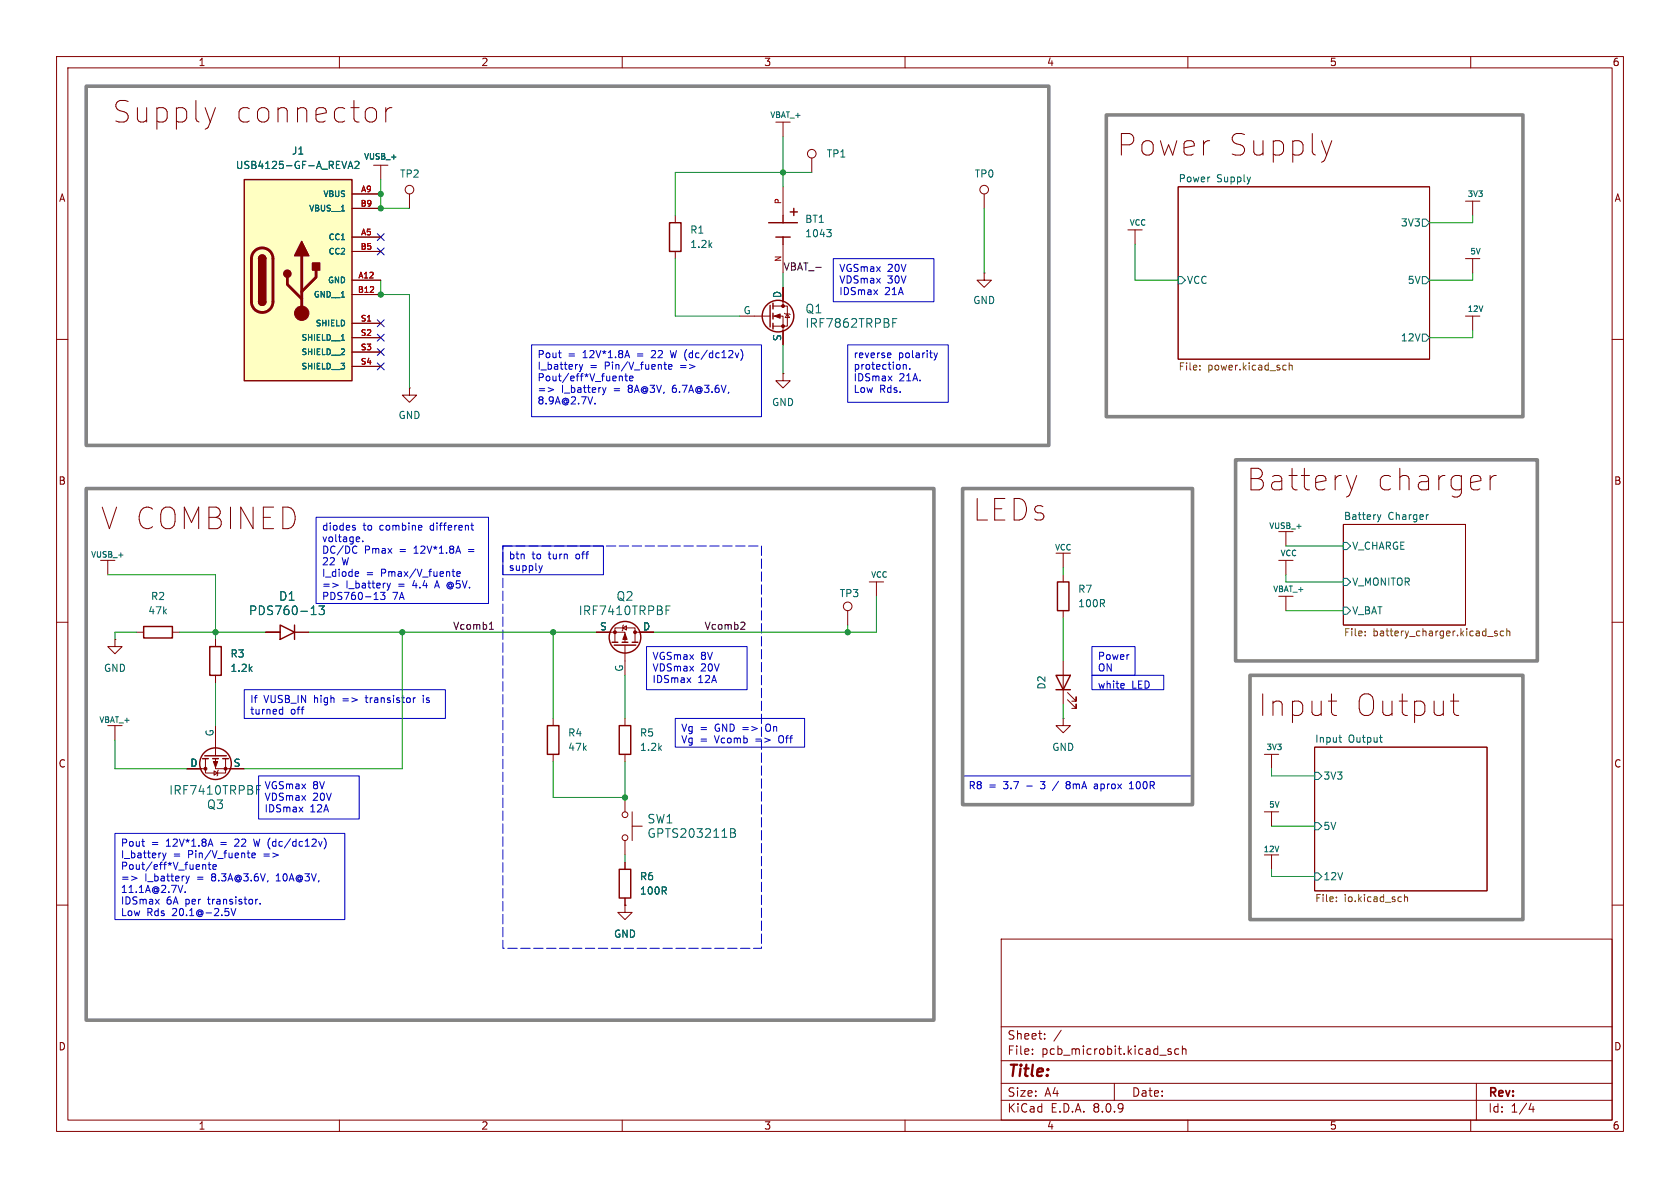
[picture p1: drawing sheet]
<svg xmlns="http://www.w3.org/2000/svg" width="297mm" height="210mm" viewBox="0 0 297 210" stroke-linecap="round" stroke-linejoin="round" font-family="sans-serif">
<g fill="none" stroke="#840000" stroke-width=".18">
<path d="M10 10h277v190h-277zM12 12h273v186h-273zM60 10v2M110 10v2M160 10v2M210 10v2M260 10v2M66 29.2h2.6M67.3 29.2v2.6M72.4 34.3v2.5M119.4 38.1v1.3M137.2 21.6h2.5"/>
<path d="M138.4 21.6v2.5M138.4 33v5.1M143.5 27.9v2.6M174 34.3v2.5M208.3 33h44.4v30.5h-44.4zM259.1 35.6h2.5M260.3 35.6v2.5M119.4 44.5v1.2M130.8 55.9h5.3M136.7 55.9h1.7v5.1M136.7 54.1h2.5v3.6h-2.5M138.4 43.2v5.1"/>
<path d="M138.4 50.8v3.3M138.7 55.4l.1 .1h.8l.1 .1M139.2 55.5l.4 .6h-.8zM174 48.3v1.2h1.3l-1.3 1.3-1.3-1.3h1.3M174 48.3h.1M199.4 40.6h2.5M200.7 40.6v2.6M259.1 55.9h2.5M259.1 45.7h2.5M260.3 45.7v2.6M260.3 55.9v2.5M10 60h2"/>
<path d="M72.4 68.6v1.3h1.3l-1.3 1.2-1.3-1.2h1.3M72.4 68.6h.1M138.4 66v1.3h1.3l-1.3 1.3-1.2-1.3h1.2M138.4 66h.1M285 60h2M186.7 97.8h2.5M188 97.8v2.5M226.1 99.1h2.5M226.1 94h2.5M227.3 94v2.5M227.3 99.1v2.5M237.5 92.7h21.6v17.8h-21.6z"/>
<path d="M10 110h2M20.3 113v1.3h1.3l-1.3 1.3-1.3-1.3h1.3M20.3 113h.1M24.1 111.8h1.3M30.5 111.8h1.2M38.1 113v1.3M38.1 119.4v1.3M47 111.8h2.5M52.1 111.8h2.5M105.4 111.8h5.1v1.7M108.7 113.5v-2.5h3.6v2.5M110.1 111l.6-.4v.8z"/>
<path d="M110.2 110.5l-.1 .1v.8l-.1 .1M110.5 114v5.4M112.3 111.8h3.3M149.9 108v2.5M153.7 102.9h2.5M154.9 102.9v2.5M188 101.6v1.3M188 108v1.2M188 116.8v7.7M226.1 105.4h2.5M227.3 105.4v2.6M285 110h2"/>
<path d="M19 128.3h2.6M20.3 128.3v2.5M33 135.9h3.3M36.3 134.1v2.6h3.6v-2.6M37.8 136.3l.7 .4-.7 .3zM38.1 134.1v1.8h5.1M38.1 128.3v5.3M38.6 136.1l-.1 .2v.7l-.1 .2M97.8 127v1.3M97.8 133.4v1.2M110.5 127v1.3M110.5 133.4v1.2"/>
<path d="M188 127v1.3h1.2l-1.2 1.2-1.3-1.2h1.3M188 127h.1M188.7 123.7l1.5 1.5v-.7v.7h-.7M188.7 122.4l1.5 1.6v-.8v.8h-.7M223.5 133.4h2.6M224.8 133.4v2.5M232.4 132.1h30.5v25.4h-30.5zM110.5 141v2.5M110.5 148.6v2.5M110.5 152.4v1.3M110.5 158.8v1.2M111.8 146.1h1.7"/>
<path d="M111.8 143.5v5.1M223.5 151.1h2.6M223.5 143.5h2.6M224.8 143.5v2.6M224.8 151.1v2.6M10 160h2M110.5 160v1.3h1.3l-1.3 1.3-1.3-1.3h1.3M110.5 160h.1M177 166h108v32h-108zM285 160h2M60 198v2M110 198v2"/>
<path d="M160 198v2M177 194.5h108M177 191.5h108M177 187.5h108M177 181.5h108M182.5 186.3v.1M182.5 185.5v.1M184.7 183.6v.1M184.7 182.8v.1M187.6 182.1l-1.3 2M197 191.5v3M207 185.5l-.3-.1-.2 .2v.2l.5 .2v.3h-.5"/>
<path d="M208.4 185.5l-.4-.1-.3 .3v.4l.1 .2h.6M209 185.5l.2-.1 .4 .1 .1 .9M209 184.9v1.5M210 198v2M260 198v2M261 191.5v6.5M270.7 195l-.4 1.1h.9M271 195.6v1"/>
<circle cx="72.4" cy="33.5" r=".76"/>
<circle cx="143.5" cy="27.2" r=".76"/>
<circle cx="174" cy="33.5" r=".76"/>
<circle cx="149.9" cy="107.2" r=".76"/>
<circle cx="110.5" cy="148.1" r=".51"/>
<circle cx="110.5" cy="144" r=".51"/>
</g>
<g fill="none" stroke="#006464" stroke-width=".18">
<path d="M251.5 38.7h.6l.6 .7-.6 .6h-.6zM146.2 40.6h.7l-.4 .5M146.7 41.1l.2 .2v.3l-.2 .3M157.8 57h.5M157.8 56.3h.8M208.3 48.9h.6l.6 .6-.6 .7h-.6zM251.5 48.9h.6l.6 .6-.6 .7h-.6zM251.5 59.1h.6l.6 .6-.6 .6h-.6zM237.5 95.9h.6l.7 .6-.7 .7h-.6zM243.5 91l.3 .8M243.8 91.8l-.2 .4M244.1 91l-.3 .8"/>
<path d="M252.5 91h-.2M55 108.6h.9M56.4 107.1h.9l-.5 .6 .5 .1v.7l-.3 .1h-.4l-.2-.1M117.7 107.8h.6M117.7 107.1h.8M237.5 107.3h.6l.7 .7-.7 .6h-.6zM237.5 102.2h.6l.7 .7-.7 .6h-.6zM45.4 139.6h.5M45.4 138.9h.7M232.4 136.5h.6l.7 .7-.7 .6h-.6zM236.7 130.4h.5M236.9 131.1l.3 .1"/>
<path d="M243.9 130.4h.5M244.2 131.2h.2M129.2 146.5h.5l.2 .1 .1 .3-.3 .3M129.2 147.2h.5M129.7 147.2a.41 .41 0 0 1 .4 .4 .41 .41 0 0 1-.4 .4h-.5M232.4 154.3h.6l.7 .6-.7 .7h-.6zM232.4 145.4h.6l.7 .7-.7 .6h-.6z"/>
</g>
<g fill="none" stroke="#725600" stroke-width=".18">
<path d="M212.1 65.3v.1M212.1 64.6v.1M227 64.6h.4M227.4 65.3l-.4 .1M227.9 64.7l.2-.1h.3l.1 .8M227.9 64.1v1.3M241.3 112.3v.1M241.3 111.6v.1M264.7 111.6h-.3l-.2 .1 .1 .2 .4 .1v.3h-.5M265.8 111.6h-.3l-.3 .2 .1 .5h.5M266.4 111.7l.2-.1h.3v.8M266.4 111.1v1.3"/>
<path d="M236.3 159.3v.1M236.3 158.6v.1M248.3 158.1v1.3M248.3 158.7l.2-.2 .3 .1v.8"/>
</g>
<g fill="none" stroke="#840000" stroke-width=".25">
<path d="M118.4 39.4h2v5.1h-2zM135.9 39.4h5.1M138.4 38.1v1.3M139.7 37.5h1.3M140.3 36.8v1.3M136.1 54v3.8M136.7 53.6v1M136.7 55.4v1M136.7 57.2v1M137.2 41.9h2.5M138.4 41.9v1.3M25.4 110.7h5.1v2.1h-5.1z"/>
<path d="M37.1 114.3h2v5.1h-2zM49.5 110.5l2.6 1.3-2.6 1.2zM52.1 110.5v2.5M108.2 113.5h1M108.6 114h3.8M110 113.5h1M111.8 113.5h1M186.7 119.4h2.5l-1.2 2.5zM186.9 102.9h2.1v5.1h-2.1zM35.8 134.1h1M36.2 133.6h3.8M37.6 134.1h1"/>
<path d="M39.4 134.1h1M96.8 128.3h2v5.1h-2zM109.5 128.3h2v5.1h-2zM186.7 121.9h2.5M109.5 153.7h2v5.1h-2z"/>
<circle cx="137.5" cy="55.9" r="2.79"/>
<circle cx="110.5" cy="112.6" r="2.79"/>
<circle cx="38.1" cy="135" r="2.79"/>
</g>
<g fill="#840000" stroke="#840000" stroke-width=".18">
<path d="M110.5 112l.4 1h-.8z"/>
<path d="M136.9 55.9l1-.4v.8z"/>
<path d="M37.7 134.6h.8l-.4 1z"/>
<circle cx="108.7" cy="111.8" r=".25"/>
<circle cx="112.3" cy="111.8" r=".25"/>
<circle cx="138.4" cy="57.7" r=".25"/>
<circle cx="138.4" cy="54.1" r=".25"/>
<circle cx="39.9" cy="135.9" r=".25"/>
<circle cx="36.3" cy="135.9" r=".25"/>
</g>
<path d="M43.2 31.8h19v35.5h-19z" fill="#ffffc2"/>
<path d="M43.2 31.8h19v35.5h-19zM45.7 53.3a.64 .64 0 0 0 .7 .7 .64 .64 0 0 0 .6-.7M45.7 45.7a.64 .64 0 0 1 .7-.6 .64 .64 0 0 1 .6 .6" fill="none" stroke="#840000" stroke-width=".25"/>
<path d="M45 44.4a1.9 1.9 0 0 1 2.1-.4 1.9 1.9 0 0 1 1.2 1.7v7.6a1.91 1.91 0 0 1-1.9 1.9 1.91 1.91 0 0 1-2-1.9l.1-7.7 .1-.7zM50.8 49v1.3l2.5 2.5M53.3 45.2v10.2M55.9 47.8v1.2l-2.6 2.6" fill="none" stroke="#840000" stroke-width=".51"/>
<g fill="#840000" stroke="#840000" stroke-width=".25">
<path d="M45.7 53.3h1.3a.64 .64 0 0 1-.6 .7 .64 .64 0 0 1-.7-.7z"/>
<path d="M45.7 45.7h1.3v7.6h-1.3z"/>
<path d="M45.9 45.3a.64 .64 0 0 1 .7-.2 .64 .64 0 0 1 .4 .6h-1.3z"/>
<path d="M53.3 42.7l1.3 2.5h-2.5z"/>
<path d="M55.2 46.5h1.3v1.3h-1.3z"/>
<circle cx="50.8" cy="48.4" r=".63"/>
</g>
<circle cx="53.3" cy="55.4" r="1.27" fill="#840000" stroke="#840000" stroke-width=".18"/>
<g fill="none" stroke="#840000" stroke-width=".18">
<path d="M62.2 34.3h5.1M62.2 36.8h5.1M62.2 49.5h5.1M62.2 41.9h5.1M62.2 52.1h5.1M62.2 44.5h5.1M62.2 57.2h5.1M62.2 59.7h5.1M62.2 62.2h5.1M62.2 64.8h5.1M17.8 99.1h2.5M19 99.1v2.5"/>
<path d="M38.1 113v1.3M38.1 119.4v1.3M47 111.8h2.5M52.1 111.8h2.5M110.5 152.4v1.3M110.5 158.8v1.2M110.5 160h.1"/>
</g>
<path d="M61.5 29.8l.5-1.3 .4 1.3M61.7 29.4h.6M62.7 28.6l.5-.1 .3 .4-.8 .9h.8M60.3 60.2h.6M55 108.6h.9M56.4 107.1h.9l-.5 .6 .5 .1v.7l-.3 .1h-.4l-.2-.1" fill="none" stroke="#006464" stroke-width=".18"/>
<path d="M144.2 47.3h1M86.5 111.2h.7M86.8 110.2l.1-.2v1.2M131.5 110l.2 .2-.1 .3-.7 .7h.8" fill="none" stroke="#0f0f0f" stroke-width=".18"/>
<path d="M38.1 19l-.9 2.6M66.4 19.4l.2 .4v1l-.2 .4M68.2 19v2.6M69.3 19a.97 .97 0 0 0-1.1 .8M235.4 24.9l-.9 2.5M239.8 84.1l-.9 2.5M263.4 84.1v2.5M264.5 84.1a.97 .97 0 0 0-1.1 .7M234.8 123.9h1.5M235.9 126.5h.4M256.4 123.9h1.5M257 125.9l.2 .4 .7 .2" fill="none" stroke="#720000" stroke-width=".18"/>
<g fill="none" stroke="#0000c2" stroke-width=".18">
<path d="M147.3 45.7h17.8v7.6h-17.8zM94 61h40.6v12.7h-40.6zM96.9 68.5l1 .4-1 .3M98.7 62.4h.5M99.1 63.2h.1M102.4 64.4l.3 .9M102.7 65.3l-.3 .4M103 64.4l-.3 .9M105.2 71.3v.1M106.5 68.5l.3 .9M106.8 69.4l-.1 .3M107.1 68.5l-.3 .9"/>
<path d="M109.5 66.5v.8M109.7 66.5l-.2 .1M109.8 66.5l.2 .2v.6M110.6 66.1v1l.3 .2M110.9 62l.4 1.2M111.5 66.5l-.2 .2v.4l.2 .2h.3M111.7 66.5l.2 .3-.6 .1M117.3 64.4h.5M117.6 65.2l.2 .1M118.5 62l.3 1.2M118.7 64.5l-.3-.1-.2 .2 .1 .6h.4M118.8 64.6v.1l-.6 .2"/>
<path d="M131 61.8a1.46 1.46 0 0 1 0 1.9M149.9 61h17.7v10.1h-17.7zM157.1 62.4h.3l.1 .3-.6 .1M157.4 63.2h-.3M159.7 64.4v.9M160.2 64.6v.7M160.8 65.2v.1M165.1 62.4l.3 .8M165.4 63.2l-.3 .5M165.7 62.4l-.3 .8M55.9 91.4h30.5v15.3h-30.5zM62.5 93.3l.3 .1 .1 .1-.2 .2h-.3"/>
<path d="M62.5 92.9h.3M63.1 97.7l-.2 .1M63.4 94.9l.2 .3-.6 .1M63.5 95.7l-.1 .1M64.1 95.6v.2M74.4 92.9l.2 .3-.6 .1M74.5 93.7h-.1M83.2 92.9h.5M83.4 92.4v1.1l.3 .2M88.9 96.5h17.8v5.1h-17.8zM95.3 100l.3 .8M95.9 100l-.3 .8"/>
<path d="M58.8 103.1l1 .4-1 .3M63 101l.3 .1 .1 .2-.6 .2M63.3 101.8l-.3 .1M66.1 106h.8M68 105.3l.1 .4-.2 .2-.4 .1-.2-.1M68.4 103.1l.3 .8M68.7 103.9l-.1 .3M69 103.1l-.3 .8M79.9 101h.5M80.1 101.7l.3 .2M80.8 101.5l.6-.2-.1-.2-.4-.1-.1 .2v.6h.5M95.6 100.8l-.1 .3"/>
<path d="M114.3 114.3h17.8v7.6h-17.8zM193 114.3h7.7v5.1h-7.7zM193 119.4h12.7v2.5h-12.7zM43.2 121.9h35.5v5.1h-35.5zM45.7 137.2h17.8v7.6h-17.8zM49.9 125.4l.1 .1M50 125v1.2M50 126.2h-.4M73.1 123.3v.9M73.4 123.3l-.3 .3M74.8 122.9v.1M74.8 123.3v.9"/>
<path d="M119.4 127h22.8v5.1h-22.8zM170.2 137.2h40.6v5h-40.6zM187.1 138.1l-1.1 1.6M188.7 138.7l-.2 .1v.4l.1 .2h.4M188.7 138.7h.3M189 138.2h-.3l-.2 .2 .2 .3M193.5 139.4h.5M193.5 138.6h.5M194 138.9l-.5 .1M198.6 120.8l.1 .3-.6 .1M198.7 121.6l-.1 .1M199.7 139.4h.7"/>
<path d="M199.7 138.5l.3-.3v1.2M20.3 147.3h40.7v15.3h-40.7zM23.2 154.9l1 .3-1 .4M25.1 148.7h.4M25.4 149.6h.1M28.8 150.8l.3 .8M29.1 151.6l-.3 .5M29.4 150.8l-.3 .8M32.3 156.5l-.4 1.3M32.7 157.7v.1M32.9 154.9l.3 .8M33.2 155.7l-.2 .3"/>
<path d="M33.5 154.9l-.3 .8M35.8 152.8v.9M36 152.8l-.2 .2M36.2 152.8l.2 .2v.7M37 152.4v1.1l.3 .2M37.2 148.3l.4 1.3M37.8 152.8l-.2 .2v.5l.2 .2 .4-.1M38.1 152.8l.1 .3-.6 .2M43.7 150.8h.5M43.9 151.6h.3M44.8 148.3l.3 1.3M45.1 150.9l-.4-.1-.2 .2 .1 .6h.5"/>
<path d="M45.1 151v.1l-.6 .1M45.6 159l-.3 .1M46 159.7v.1M48.8 155.7h.8M48.9 154.8h-.1M57.3 148.1a1.46 1.46 0 0 1 0 2M40.8 160.6l.5 1.3 .4-1.3"/>
</g>
<path d="M15.2 15.2h170.2v63.5h-170.2zM195.6 20.3h73.6v53.4h-73.6zM15.2 86.4h149.9v93.9h-149.9zM170.2 86.4h40.6v55.8h-40.6zM218.4 81.3h53.4v35.5h-53.4zM221 119.4h48.2v43.2h-48.2z" fill="none" stroke="#848484" stroke-width=".63"/>
<path d="M88.9 96.5h45.7v71.1h-45.7z" fill="none" stroke="#0000c2" stroke-width=".18" stroke-dasharray="1.7 .6"/>
<g fill="none" stroke="#009600" stroke-width=".18">
<path d="M67.3 31.8v5h5.1M138.4 24.1v8.9M143.5 30.5h-24.1v7.6M174 36.8v11.5M260.3 38.1v1.3h-7.6M67.3 49.5v2.6h5.1v16.5M119.4 45.7v10.2h11.4M138.4 48.3v2.5M200.7 43.2v6.3h7.6M260.3 48.3v1.2h-7.6M260.3 58.4v1.3h-7.6M138.4 61v5"/>
<path d="M227.3 96.5h10.2M19 101.6h19.1v11.4M24.1 111.8h-3.8v1.2M31.7 111.8h15.3M54.6 111.8h50.8M71.1 111.8v24.1h-27.9M97.8 111.8v15.2M110.5 119.4v7.6M149.9 110.5v1.3M154.9 105.4v6.4h-39.3M188 100.3v1.3M188 109.2v7.6"/>
<path d="M227.3 108h10.2M227.3 101.6v1.3h10.2M20.3 130.8v5.1h12.7M38.1 120.7v7.6M97.8 134.6v6.4h12.7v-6.4M188 124.5v2.5M224.8 135.9v1.3h7.6M110.5 151.1v1.3M224.8 153.7v1.2h7.6M224.8 146.1h7.6"/>
</g>
<path d="M66.7 41.3l1.2 1.2M66.7 59.1l1.2 1.2M66.7 56.5l1.2 1.3M66.7 43.8l1.2 1.3M67.9 41.3l-1.2 1.2M67.9 59.1l-1.2 1.2M67.9 56.5l-1.2 1.3M67.9 43.8l-1.2 1.3M66.7 61.6l1.2 1.2M66.7 64.2l1.2 1.2M67.9 61.6l-1.2 1.2M67.9 64.2l-1.2 1.2" fill="none" stroke="#000084" stroke-width=".18"/>
<g fill="#009600" stroke="#009600" stroke-width=".18">
<circle cx="38.1" cy="111.8" r=".46"/>
<circle cx="149.9" cy="111.8" r=".46"/>
<circle cx="110.5" cy="141" r=".46"/>
<circle cx="71.1" cy="111.8" r=".46"/>
<circle cx="97.8" cy="111.8" r=".46"/>
<circle cx="138.4" cy="30.5" r=".46"/>
<circle cx="67.3" cy="36.8" r=".46"/>
<circle cx="67.3" cy="34.3" r=".46"/>
<circle cx="67.3" cy="52.1" r=".46"/>
</g>
<g font-size="5.3" fill="#720000">
<text x="19.9" y="21.9">Supply</text>
<text x="41.4" y="21.9">connector</text>
<text x="197.5" y="27.8">Power</text>
<text x="217" y="27.8">Supply</text>
<text x="220.4" y="87">Battery</text>
<text x="243.1" y="87">charger</text>
<text x="17.9" y="93.8">V COMBINED</text>
<text x="172" y="92.3">LEDs</text>
<text x="222.5" y="126.9">Input</text>
<text x="239.4" y="126.9">Output</text>
</g>
<text font-size="2.8" fill="#840000" x="178" y="190.9">Title:</text>
<g font-size="2.1" fill="#006464">
<text x="142.3" y="55.6">Q1</text>
<text x="142.3" y="58.1">IRF7862TRPBF</text>
<text x="49.2" y="106.4">D1</text>
<text x="108.9" y="106.4">Q2</text>
<text x="43.9" y="108.9">PDS760-13</text>
<text x="102.2" y="108.9">IRF7410TRPBF</text>
<text x="29.8" y="140.7">IRF7410TRPBF</text>
<text x="36.5" y="143.2">Q3</text>
<text x="114.4" y="145.8">SW1</text>
<text x="114.4" y="148.3">GPTS203211B</text>
</g>
<g font-size="2.1" fill="#840000">
<text x="178" y="184">Sheet:</text>
<text x="178" y="186.7">File:</text>
<text x="184.1" y="186.7">pcb_microbit.kicad_sch</text>
<text x="178" y="196.9">KiCad</text>
<text x="178" y="194.1">Size:</text>
<text x="184.7" y="194.1">A4</text>
<text x="185.7" y="196.9">E.D.A.</text>
<text x="193.3" y="196.9">8.0.9</text>
<text x="200" y="194.1">Date:</text>
<text x="263" y="194.3">Rev:</text>
<text x="263" y="196.9">Id:</text>
<text x="267.1" y="196.9">1/4</text>
</g>
<g font-size="1.8" fill="#840000">
<text x="35" y="11.9">1</text>
<text x="85" y="11.9">2</text>
<text x="135" y="11.9">3</text>
<text x="185" y="11.9">4</text>
<text x="235" y="11.9">5</text>
<text x="285" y="11.9">6</text>
<text x="10.3" y="35.9">A</text>
<text x="285.3" y="35.9">A</text>
<text x="10.3" y="85.9">B</text>
<text x="285.3" y="85.9">B</text>
<text x="10.3" y="135.9">C</text>
<text x="285.3" y="135.9">C</text>
<text x="10.3" y="185.9">D</text>
<text x="285.3" y="185.9">D</text>
<text x="35" y="199.9">1</text>
<text x="85" y="199.9">2</text>
<text x="135" y="199.9">3</text>
<text x="185" y="199.9">4</text>
<text x="235" y="199.9">5</text>
<text x="285" y="199.9">6</text>
</g>
<g font-size="1.8" fill="#006464">
<text x="51.5" y="27.5">J1</text>
<text x="146.1" y="28">TP1</text>
<text x="41.6" y="30.1">USB4125-GF-A_REVA2</text>
<text x="70.6" y="31.6">TP2</text>
<text x="172.2" y="31.6">TP0</text>
<text x="208.3" y="32.3">Power</text>
<text x="215.1" y="32.3">Supply</text>
<text x="121.9" y="41.5">R1</text>
<text x="142.2" y="39.6">BT1</text>
<text x="247.6" y="40.2">3V3</text>
<text x="121.9" y="44">1.2k</text>
<text x="142.2" y="42.1">1043</text>
<text x="138.2" y="52.8" transform="rotate(-90 138.2 52.8)">D</text>
<text x="172" y="53.9">GND</text>
<text x="209.7" y="50.4">VCC</text>
<text x="248.8" y="50.4">5V</text>
<text x="131.3" y="55.6">G</text>
<text x="138.2" y="60.4" transform="rotate(-90 138.2 60.4)">S</text>
<text x="247.6" y="60.6">12V</text>
<text x="136.4" y="72">GND</text>
<text x="70.4" y="74.3">GND</text>
<text x="237.5" y="92">Battery</text>
<text x="245.4" y="92">Charger</text>
<text x="239" y="97.4">V_CHARGE</text>
<text x="26.6" y="106.3">R2</text>
<text x="148.3" y="105.8">TP3</text>
<text x="190.5" y="105">R7</text>
<text x="190.5" y="107.5">100R</text>
<text x="239" y="103.7">V_MONITOR</text>
<text x="26.1" y="108.8">47k</text>
<text x="106" y="111.5">S</text>
<text x="113.6" y="111.5">D</text>
<text x="239" y="108.8">V_BAT</text>
<text x="18.3" y="119">GND</text>
<text x="40.6" y="116.4">R3</text>
<text x="40.6" y="119">1.2k</text>
<text x="110.2" y="118.8" transform="rotate(-90 110.2 118.8)">G</text>
<text x="185" y="122" transform="rotate(-90 185 122)">D2</text>
<text x="37.8" y="130.3" transform="rotate(-90 37.8 130.3)">G</text>
<text x="100.3" y="130.4">R4</text>
<text x="113" y="130.4">R5</text>
<text x="232.4" y="131.4">Input</text>
<text x="238.4" y="131.4">Output</text>
<text x="33.6" y="135.6">D</text>
<text x="41.2" y="135.6">S</text>
<text x="100.3" y="132.9">47k</text>
<text x="113" y="132.9">1.2k</text>
<text x="185.9" y="132.9">GND</text>
<text x="233.9" y="138">3V3</text>
<text x="233.9" y="146.9">5V</text>
<text x="113" y="155.8">R6</text>
<text x="233.9" y="155.8">12V</text>
<text x="113" y="158.3">100R</text>
<text x="108.5" y="166">GND</text>
</g>
<g font-size="1.8" fill="#0f0f0f">
<text x="138.4" y="47.9">VBAT_-</text>
<text x="80" y="111.4">Vcomb1</text>
<text x="124.5" y="111.4">Vcomb2</text>
</g>
<g font-size="1.8" fill="#0000c2">
<text x="148.3" y="48.4">VGSmax</text>
<text x="148.3" y="50.4">VDSmax</text>
<text x="148.3" y="52.5">IDSmax</text>
<text x="156.4" y="52.5">21A</text>
<text x="156.9" y="48.4">20V</text>
<text x="156.9" y="50.4">30V</text>
<text x="94.9" y="63.6">Pout</text>
<text x="94.9" y="65.7">I_battery</text>
<text x="100.4" y="63.6">=</text>
<text x="103.1" y="63.6">12V*1.8A</text>
<text x="104.3" y="65.7">=</text>
<text x="107" y="65.7">Pin/V_fuente</text>
<text x="112.9" y="63.6">=</text>
<text x="115.6" y="63.6">22</text>
<text x="119.2" y="63.6">W (dc/dc12v)</text>
<text x="120.5" y="65.7">=&gt;</text>
<text x="150.8" y="63.6">reverse</text>
<text x="150.8" y="65.7">protection.</text>
<text x="158.8" y="63.6">polarity</text>
<text x="94.9" y="67.7">Pout/eff*V_fuente</text>
<text x="94.9" y="69.8">=&gt;</text>
<text x="94.9" y="71.8">8.9A@2.7V.</text>
<text x="99.2" y="69.8">I_battery</text>
<text x="108.6" y="69.8">=</text>
<text x="111.3" y="69.8">8A@3V,</text>
<text x="119.3" y="69.8">6.7A@3.6V,</text>
<text x="150.8" y="67.7">IDSmax</text>
<text x="150.8" y="69.8">Low</text>
<text x="155.5" y="69.8">Rds.</text>
<text x="158.9" y="67.7">21A.</text>
<text x="56.8" y="94.1">diodes</text>
<text x="64.2" y="94.1">to</text>
<text x="67.2" y="94.1">combine</text>
<text x="76.3" y="94.1">different</text>
<text x="56.8" y="96.2">voltage.</text>
<text x="56.8" y="98.2">DC/DC</text>
<text x="56.8" y="100.3">22</text>
<text x="60.4" y="100.3">W</text>
<text x="64.4" y="98.2">Pmax</text>
<text x="70.7" y="98.2">=</text>
<text x="73.5" y="98.2">12V*1.8A</text>
<text x="83.2" y="98.2">=</text>
<text x="89.9" y="99.2">btn</text>
<text x="89.9" y="101.2">supply</text>
<text x="94" y="99.2">to</text>
<text x="97.1" y="99.2">turn</text>
<text x="102.1" y="99.2">off</text>
<text x="56.8" y="102.3">I_diode</text>
<text x="56.8" y="104.3">=&gt;</text>
<text x="56.8" y="106.4">PDS760-13</text>
<text x="61.1" y="104.3">I_battery</text>
<text x="64.7" y="102.3">=</text>
<text x="67.5" y="102.3">Pmax/V_fuente</text>
<text x="69.4" y="106.4">7A</text>
<text x="70.5" y="104.3">=</text>
<text x="73.2" y="104.3">4.4</text>
<text x="77.4" y="104.3">A @5V.</text>
<text x="115.3" y="117">VGSmax</text>
<text x="115.3" y="119">VDSmax</text>
<text x="123.9" y="117">8V</text>
<text x="123.9" y="119">20V</text>
<text x="194" y="117">Power</text>
<text x="194" y="119">ON</text>
<text x="44.1" y="124.6">If</text>
<text x="46.6" y="124.6">VUSB_IN</text>
<text x="55.6" y="124.6">high</text>
<text x="60.8" y="124.6">=&gt;</text>
<text x="65.1" y="124.6">transistor</text>
<text x="75.4" y="124.6">is</text>
<text x="115.3" y="121.1">IDSmax</text>
<text x="123.4" y="121.1">12A</text>
<text x="194" y="122.1">white</text>
<text x="200.1" y="122.1">LED</text>
<text x="44.1" y="126.6">turned</text>
<text x="51.4" y="126.6">off</text>
<text x="120.3" y="129.7">Vg</text>
<text x="120.3" y="131.7">Vg</text>
<text x="123.7" y="129.7">=</text>
<text x="123.7" y="131.7">=</text>
<text x="126.5" y="129.7">GND =&gt;</text>
<text x="126.5" y="131.7">Vcomb</text>
<text x="133.8" y="131.7">=&gt;</text>
<text x="135.8" y="129.7">On</text>
<text x="138.1" y="131.7">Off</text>
<text x="46.7" y="139.8">VGSmax</text>
<text x="46.7" y="141.9">VDSmax</text>
<text x="46.7" y="143.9">IDSmax</text>
<text x="54.8" y="143.9">12A</text>
<text x="55.3" y="139.8">8V</text>
<text x="55.3" y="141.9">20V</text>
<text x="171.1" y="139.8">R8</text>
<text x="174.8" y="139.8">=</text>
<text x="177.5" y="139.8">3.7</text>
<text x="181.7" y="139.8">-</text>
<text x="184.5" y="139.8">3</text>
<text x="189.3" y="139.8">8mA</text>
<text x="194.5" y="139.8">aprox</text>
<text x="200.9" y="139.8">100R</text>
<text x="21.3" y="150">Pout</text>
<text x="26.7" y="150">=</text>
<text x="29.5" y="150">12V*1.8A</text>
<text x="39.2" y="150">=</text>
<text x="42" y="150">22</text>
<text x="45.6" y="150">W (dc/dc12v)</text>
<text x="21.3" y="152">I_battery</text>
<text x="21.3" y="154.1">Pout/eff*V_fuente</text>
<text x="30.6" y="152">=</text>
<text x="33.4" y="152">Pin/V_fuente</text>
<text x="46.9" y="152">=&gt;</text>
<text x="21.3" y="156.1">=&gt;</text>
<text x="21.3" y="158.2">11.1A@2.7V.</text>
<text x="21.3" y="160.2">IDSmax</text>
<text x="25.6" y="156.1">I_battery</text>
<text x="29.4" y="160.2">6A</text>
<text x="32.9" y="160.2">per</text>
<text x="34.9" y="156.1">=</text>
<text x="37.1" y="160.2">transistor.</text>
<text x="37.7" y="156.1">8.3A@3.6V,</text>
<text x="49.3" y="156.1">10A@3V,</text>
<text x="21.3" y="162.3">Low</text>
<text x="26" y="162.3">Rds</text>
<text x="30.6" y="162.3">20.1@-2.5V</text>
</g>
<g font-size="1.8" fill="#725600">
<text x="208.3" y="65.8">File:</text>
<text x="213.5" y="65.8">power.kicad_sch</text>
<text x="237.5" y="112.8">File:</text>
<text x="242.7" y="112.8">battery_charger.kicad_sch</text>
<text x="232.4" y="159.8">File:</text>
<text x="237.6" y="159.8">io.kicad_sch</text>
</g>
<g font-size="1.4" fill="#006464">
<text x="136.1" y="21">VBAT_+</text>
<text x="64.3" y="28.4">VUSB_+</text>
<text x="57" y="35">VBUS</text>
<text x="259.3" y="35">3V3</text>
<text x="54.5" y="37.6">VBUS__1</text>
<text x="199.6" y="40.1">VCC</text>
<text x="58" y="42.6">CC1</text>
<text x="58" y="45.2">CC2</text>
<text x="259.8" y="45.2">5V</text>
<text x="55.3" y="52.8">GND__1</text>
<text x="57.9" y="50.3">GND</text>
<text x="55.7" y="57.9">SHIELD</text>
<text x="259.3" y="55.3">12V</text>
<text x="53.2" y="60.4">SHIELD__1</text>
<text x="53.2" y="63">SHIELD__2</text>
<text x="53.2" y="65.5">SHIELD__3</text>
<text x="224.3" y="93.7">VUSB_+</text>
<text x="16" y="98.8">VUSB_+</text>
<text x="186.4" y="97.5">VCC</text>
<text x="226.3" y="98.5">VCC</text>
<text x="153.9" y="102.3">VCC</text>
<text x="225" y="104.9">VBAT_+</text>
<text x="17.5" y="128">VBAT_+</text>
<text x="223.8" y="132.8">3V3</text>
<text x="224.3" y="143">5V</text>
<text x="223.3" y="150.8">12V</text>
</g>
<g font-size="1.4" fill="#a90000">
<text x="63.7" y="34">A9</text>
<text x="63.7" y="36.6">B9</text>
<text x="63.7" y="41.7">A5</text>
<text x="138.2" y="36.2" transform="rotate(-90 138.2 36.2)">P</text>
<text x="63.7" y="44.2">B5</text>
<text x="138.2" y="46.4" transform="rotate(-90 138.2 46.4)">N</text>
<text x="63.2" y="51.8">B12</text>
<text x="63.2" y="49.3">A12</text>
<text x="63.7" y="56.9">S1</text>
<text x="63.7" y="59.4">S2</text>
<text x="63.7" y="62">S3</text>
<text x="63.7" y="64.5">S4</text>
</g>
</svg>
